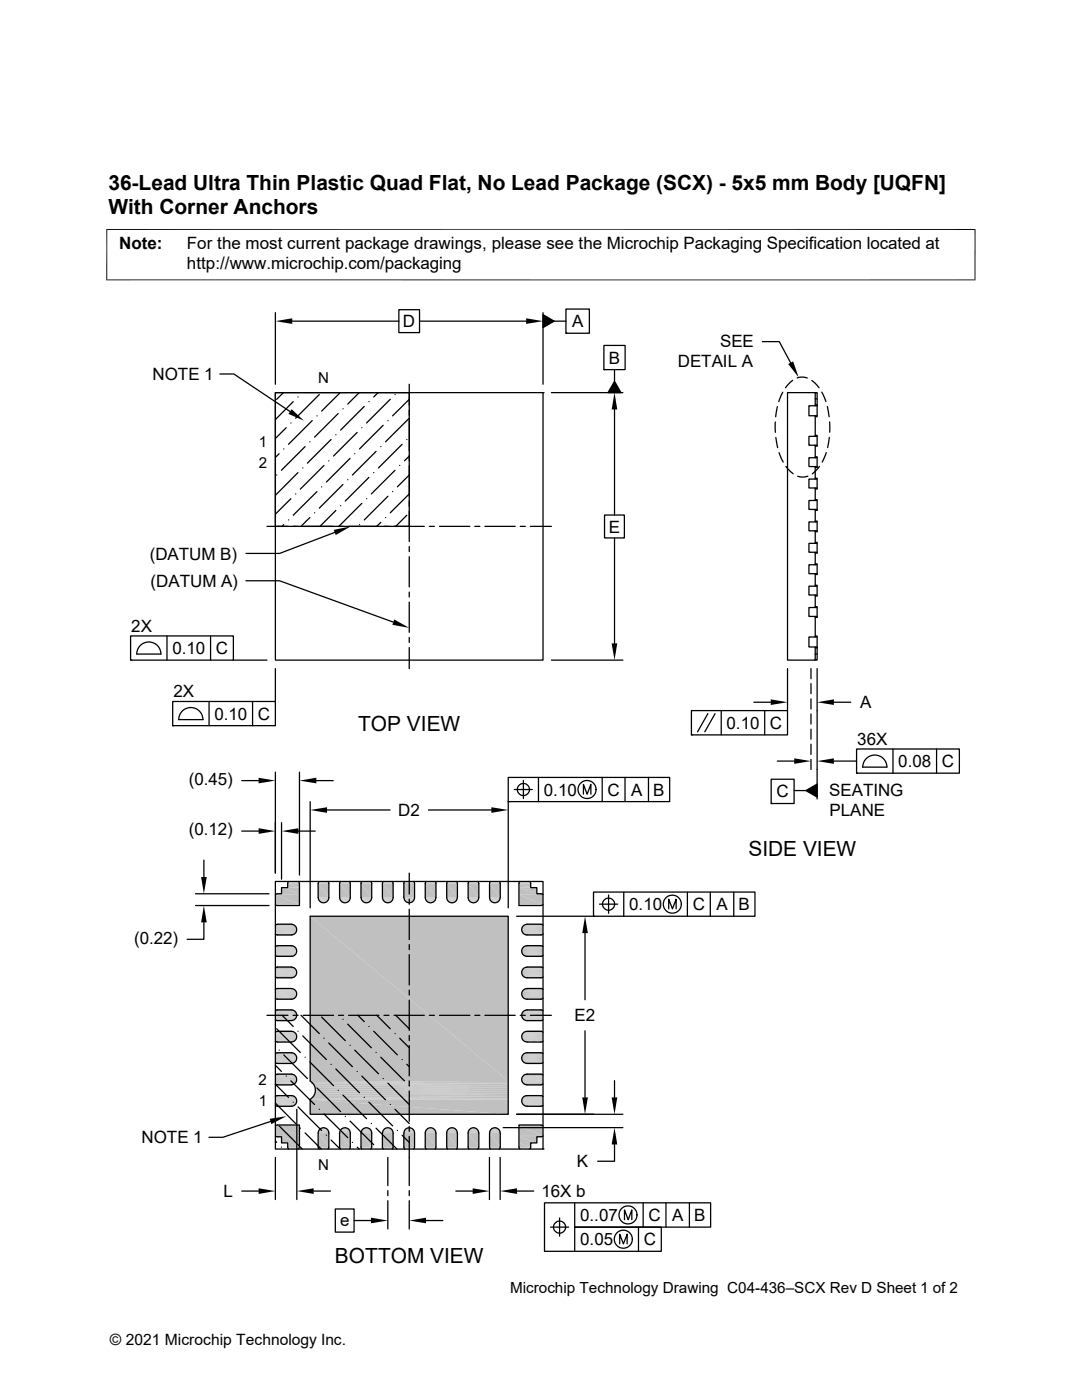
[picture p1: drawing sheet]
<svg xmlns="http://www.w3.org/2000/svg" width="216mm" height="279mm" viewBox="0 0 216 279" stroke-linecap="round" stroke-linejoin="round" font-family="sans-serif">
<g fill="none" stroke="#000" stroke-width=".25">
<path d="M54.9 78.4h53.5v53.3h-53.5zM54.9 78.4h26.8v26.6h-26.8zM56.6 78.4l-1.4 1.3M59.5 79.2h.1M63.7 78.7l-4.7 4.8M67.9 78.4l-3.7 3.6M71.7 78.4l-2.3 2.2M75.4 78.4l-.8 .8M77.9 79.7l-4.7 4.7M78.8 78.7h.1M81.7 79.7l-3.4 3.3M108.4 78.4h.1"/>
<path d="M162.7 78.4h.3v2.4M162.7 79.6h.3M55.2 94.8h.1M55.7 90.6l-.8 .7M56.6 89.6h.1M57.1 85.4l-2.2 2.1M58 99.5l-3.1 3.1M58 84.4h.1M58.5 80.2l-3.6 3.5M59 98.6h.1M59.5 94.3l-4.6 4.5M60.4 93.4h.1"/>
<path d="M60.9 89.1l-4.7 4.8M61.8 88.2h.1M62.3 83.9l-4.7 4.8M63.2 83h.1M63.2 98.1l-4.7 4.7M64.2 97.2h.1M64.6 92.9l-4.7 4.7M65.6 92h.1M66.1 87.7l-4.8 4.7M67 86.8h.1M67.5 82.5l-4.7 4.7M68.4 81.6h.1"/>
<path d="M68.4 96.7l-4.7 4.7M69.4 95.7h.1M69.9 91.5l-4.8 4.7M70.8 90.6h.1M71.3 86.3l-4.8 4.7M72.2 85.4h.1M72.7 81.1l-4.7 4.7M73.2 99.5h.1M73.6 80.2h.1M73.6 95.3l-4.7 4.7M74.6 94.3h.1M75 90.1l-4.7 4.7"/>
<path d="M76 89.1h.1M76.5 84.9l-4.8 4.7M77.4 99l-4.7 4.8M77.4 83.9h.1M78.3 98.1h.1M78.8 93.9l-4.7 4.7M79.8 92.9h.1M80.2 88.7l-4.7 4.7M81.2 87.7h.1M81.7 98.6l-3.8 3.7M81.7 83.5l-4.8 4.7M81.7 94.8l-2.4 2.4"/>
<path d="M81.7 91l-1 1M162.7 80.8h.3M162.7 81v-2.6h-5.6v53.3h5.6v-2.6M162.7 99.7h.3v2.2h-.3M162.7 95.4h.3v2.2h-.3M162.7 91.2h.3v2.1h-.3M162.7 86.9h.3v2.1h-.3M162.7 83v4.1M162.7 88.9v2.5M162.7 93.1v2.5M162.7 97.4v2.5M163 99.9h-1.6v1.8h1.6"/>
<path d="M163 95.6h-1.6v1.8h1.6M163 91.4h-1.6v1.7h1.6M163 87.1h-1.6v1.8h1.6M163 81h-1.6v2h1.6M163 80.8v2.4h-.3M56.6 104.7l-.3 .4M57.6 103.8h.1M61.8 103.3l-1.8 1.8M62.8 102.3h.1M67 101.9l-3.2 3.2M68 100.9h.1M71.7 104.7h.1"/>
<path d="M72.2 100.5l-4.6 4.6M76 104.2l-.8 .8M76.9 103.3h.1M81.2 102.8l-2.2 2.2M162.7 116.8h.3v2.1h-.3M162.7 112.5h.3v2.2h-.3M162.7 108.2h.3v2.2h-.3M162.7 104h.3v2.1h-.3M162.7 101.7v2.5M162.7 105.9v2.5M162.7 110.2v2.5M162.7 114.5v2.5"/>
<path d="M162.7 118.7v2.5M163 117h-1.6v1.7h1.6M163 112.7h-1.6v1.8h1.6M163 108.4h-1.6v1.8h1.6M163 104.2h-1.6v1.7h1.6M162.7 129.3h.3M162.7 130.5h.3M162.7 126.9h.3v2.4M162.7 121.1h.3v2.1h-.3M162.7 123v4.1M163 127.1h-1.6v2h1.6M163 121.2h-1.6v1.8h1.6"/>
<path d="M163 129.3v2.4h-.3"/>
</g>
<path d="M57.4 176.2h2.3M57.4 176.3h2.4M57.4 176.1h2.3M57.5 176h2.2M57.5 175.9h2.1" fill="none" stroke="#c0c0c0" stroke-width=".2"/>
<g fill="#c0c0c0">
<path d="M57.4 176.3l2.4 .8h-2.4z"/>
<path d="M57.4 176.3h2.4v.8z"/>
<path d="M56.2 177.1l3.6 1.3h-3.6z"/>
<path d="M56.2 177.1h3.6v1.3z"/>
</g>
<path d="M54.9 178.5h4.9M55.2 178.4h4.6M59.8 178.4l-4.8 .1" fill="none" stroke="#c0c0c0" stroke-width=".2"/>
<g fill="#c0c0c0">
<path d="M54.9 178.5l4.9 2h-4.9z"/>
<path d="M54.9 178.5h4.9v2z"/>
</g>
<g fill="none" stroke="#c0c0c0" stroke-width=".2">
<path d="M54.9 180.6h4.9M54.9 184.7h4M54.9 184.8h4.1M54.9 185h4.2M54.9 185.1h4.3M54.9 185.3h4.3M54.9 185.7h4.3M54.9 185.9h4.3M54.9 186.1h4.2M54.9 186.2h4.1M54.9 186.4h4M54.9 186.4h3.8"/>
<path d="M54.9 189h4M54.9 189.1h4.1M54.9 189.2h4.2M54.9 189.4h4.3M54.9 189.6h4.3M54.9 189.8h4.3M54.9 190.2h4.3M54.9 190.4h4.2M54.9 190.5h4.1M54.9 190.6h4M54.9 190.7h3.8M54.9 193.2h3.8"/>
<path d="M54.9 193.3h4M54.9 193.4h4.1M54.9 193.6h4.2M54.9 194.4h4.3M54.9 194.6h4.2M54.9 194.7h4.1M54.9 194.9h4M54.9 195h3.8M54.9 197.5h4M54.9 197.6h4.1M54.9 197.8h4.2M54.9 198h4.3"/>
<path d="M54.9 198.2h4.3M54.9 198.3h4.3M54.9 198.5h4.3M54.9 198.7h4.3M54.9 198.9h4.2M54.9 199.1h4.1M54.9 199.2h4M54.9 199.3h3.8M54.9 184.6h3.8M54.9 188.9h3.8M54.9 197.5h3.8M55 184.6h3.7"/>
<path d="M55 188.9h3.7M55 186.5h3.7M55 199.3h3.7M55 188.8h3.6M55 197.4h3.6M55 193.1h3.6M55 180.6h4.8M55 186.5h3.6M55 190.8h3.6M55 195h3.6M55 199.3h3.6M55.1 193.1h3.4"/>
<path d="M55.1 180.7h4.7M55.1 195.1h3.4M55.1 199.4h3.4M55.1 188.8h3.4M55.2 184.5h3.2M55.2 197.3h3.2M55.2 186.6h3.2M55.2 190.8h3.2M55.2 195.1h3.2M55.2 193h3.2M55.2 188.7h3M55.2 180.7h4.6"/>
<path d="M58.5 190.8h-3.4M58.5 184.5h-3.4M58.5 197.3h-3.4M54.9 201.8h4M54.9 201.9h4.1M54.9 202.1h4.2M54.9 202.2h4.3M54.9 202.4h4.3M54.9 202.6h4.3M54.9 202.8h4.3M54.9 203h4.3M54.9 203.2h4.2"/>
<path d="M54.9 203.3h4.1M54.9 203.5h4M54.9 203.5h3.8M54.9 206h4M54.9 206.2h4.1M54.9 206.3h4.2M54.9 206.5h4.3M54.9 206.7h4.3M54.9 206.9h4.3M54.9 207.1h4.3M54.9 207.3h4.3M54.9 207.5h4.2"/>
<path d="M54.9 207.6h4.1M54.9 207.7h4M54.9 207.8h3.8M54.9 210.3h4M54.9 210.4h4.1M54.9 210.6h4.2M54.9 210.8h4.3M54.9 211.2h4.3M54.9 211.4h4.3M54.9 211.6h4.3M54.9 211.7h4.2M54.9 211.9h4.1"/>
<path d="M54.9 212h4M54.9 212.1h3.8M54.9 214.6h4M54.9 214.7h4.1M54.9 214.9h4.2M54.9 215.1h4.3M54.9 215.4h4.3M54.9 215.6h4.3M54.9 215.8h4.3M54.9 216h4.2M54.9 216.2h4.1M54.9 216.3h4"/>
<path d="M54.9 216.3h3.8M54.9 218.9h4M54.9 219h4.1M54.9 219.2h4.2M54.9 219.3h4.3M54.9 219.5h4.3M54.9 219.9h4.3M54.9 201.7h3.8M54.9 206h3.8M54.9 210.3h3.8M54.9 214.5h3.8M54.9 218.8h3.8"/>
<path d="M55 201.7h3.7M55 210.2h3.7M55 214.5h3.7M55 207.8h3.7M55 212.1h3.7M55 201.6h3.6M55 205.9h3.6M55 210.2h3.6M55 214.5h3.6M55 218.7h3.6M55 203.6h3.6M55 207.9h3.6"/>
<path d="M55 216.4h3.6M55.1 207.9h3.4M55.1 212.2h3.4M55.1 201.6h3.4M55.1 214.4h3.4M55.2 205.8h3.2M55.2 210.1h3.2M55.2 203.7h3.2M55.2 216.5h3.2M55.2 208h3.1M55.2 218.7h3.1M55.2 201.5h3"/>
<path d="M55.2 214.4h3M58.5 203.6h-3.4M58.5 216.4l-3.4 .1M58.5 205.9h-3.4M58.5 218.7h-3.4M54.9 220.1h4.3M54.9 220.3h4.2M54.9 220.4h4.1M54.9 220.5h4M54.9 220.6h3.8M54.9 224.7h4.9M55 220.6h3.7"/>
<path d="M55 224.6h4.8M55 220.7h3.6M55.1 220.7h3.4M55.1 224.6h4.7M55.2 224.5h4.6M55.2 220.8h3.1"/>
</g>
<path d="M54.9 185.5h4.3M54.9 190h4.3M54.9 193.8h4.3M54.9 194h4.3M54.9 194.2h4.3M54.9 211h4.3M54.9 215.2h4.3M54.9 219.7h4.3" fill="none" stroke="#c0c0c0" stroke-width=".21"/>
<g fill="#c0c0c0">
<path d="M98.5 225.1h.5z"/>
<path d="M98.7 225.1h.3z"/>
<path d="M94.3 225.1h.4z"/>
<path d="M94.4 225.1h.3z"/>
<path d="M68.6 225.1h.4z"/>
<path d="M68.8 225.1h.2z"/>
<path d="M64.3 225.1h.5z"/>
<path d="M64.5 225.1h.3z"/>
<path d="M89.9 225.1h.6z"/>
<path d="M90.1 225.1h.4z"/>
<path d="M85.6 225.1h.6z"/>
<path d="M85.8 225.1h.4z"/>
<path d="M81.4 225.1h.5z"/>
<path d="M81.6 225.1h.3z"/>
<path d="M77.1 225.1h.6z"/>
<path d="M77.3 225.1h.4z"/>
<path d="M72.8 225.1h.6z"/>
<path d="M73 225.1h.4z"/>
<path d="M98.3 225.1h.8z"/>
<path d="M98.5 225.1h.6z"/>
<path d="M94.1 225.1h.8z"/>
<path d="M94.3 225.1h.6z"/>
<path d="M68.4 225.1h.8z"/>
<path d="M68.6 225.1h.6z"/>
<path d="M64.2 225.1h.8z"/>
<path d="M64.3 225.1h.7z"/>
<path d="M89.7 225.2h1z"/>
<path d="M89.9 225.1l.8 .1z"/>
<path d="M85.4 225.2h1z"/>
<path d="M85.6 225.1l.8 .1z"/>
<path d="M81.2 225.2h.9z"/>
<path d="M81.4 225.1l.7 .1z"/>
<path d="M76.9 225.2h1z"/>
<path d="M77.1 225.1l.8 .1z"/>
<path d="M72.6 225.2h1z"/>
<path d="M72.8 225.1l.8 .1z"/>
<path d="M98.1 225.2l.2-.1 1 .1z"/>
<path d="M98.3 225.1l1 .1z"/>
<path d="M93.9 225.2l.2-.1 1 .1z"/>
<path d="M94.1 225.1l1 .1z"/>
<path d="M68.2 225.2l.2-.1 1 .1z"/>
<path d="M68.4 225.1l1 .1z"/>
<path d="M64 225.2l.2-.1 1 .1z"/>
<path d="M64.2 225.1l1 .1z"/>
<path d="M89.6 225.3l.1-.1 1.1 .1z"/>
<path d="M89.7 225.2l1.1 .1z"/>
<path d="M85.3 225.3l.1-.1 1.2 .1z"/>
<path d="M85.4 225.2l1.2 .1z"/>
<path d="M81 225.3l.2-.1 1.1 .1z"/>
<path d="M81.2 225.2l1.1 .1z"/>
<path d="M76.7 225.3l.2-.1 1.1 .1z"/>
<path d="M76.9 225.2l1.1 .1z"/>
<path d="M72.5 225.3l.1-.1 1.1 .1z"/>
<path d="M72.6 225.2l1.1 .1z"/>
<path d="M98 225.4l.1-.2 1.4 .2z"/>
<path d="M98.1 225.2h1.2l.2 .2z"/>
<path d="M93.7 225.4l.2-.2 1.3 .2z"/>
<path d="M93.9 225.2h1.2l.1 .2z"/>
<path d="M68.1 225.4l.1-.2 1.4 .2z"/>
<path d="M68.2 225.2h1.2l.2 .2z"/>
<path d="M63.8 225.4l.2-.2 1.3 .2z"/>
<path d="M64 225.2h1.2l.1 .2z"/>
<path d="M89.4 225.4l.2-.1 1.4 .1z"/>
<path d="M89.6 225.3h1.2l.2 .1z"/>
<path d="M85.1 225.4l.2-.1 1.4 .1z"/>
<path d="M85.3 225.3h1.3l.1 .1z"/>
<path d="M80.9 225.4l.1-.1 1.4 .1z"/>
<path d="M81 225.3h1.3l.1 .1z"/>
<path d="M76.6 225.4l.1-.1 1.5 .1z"/>
<path d="M76.7 225.3h1.3l.2 .1z"/>
<path d="M72.3 225.4l.2-.1 1.4 .1z"/>
<path d="M72.5 225.3h1.2l.2 .1z"/>
<path d="M98 225.4l1.6 .1h-1.7z"/>
<path d="M98 225.4h1.5l.1 .1z"/>
<path d="M93.7 225.4l1.7 .1h-1.8z"/>
<path d="M93.7 225.4h1.5l.2 .1z"/>
<path d="M68.1 225.4l1.6 .1h-1.8z"/>
<path d="M68.1 225.4h1.5l.1 .1z"/>
<path d="M63.8 225.4l1.6 .1h-1.7z"/>
<path d="M63.8 225.4h1.5l.1 .1z"/>
<path d="M89.4 225.4l1.7 .2h-1.8z"/>
<path d="M89.4 225.4h1.6l.1 .2z"/>
<path d="M85.1 225.4l1.7 .2h-1.8z"/>
<path d="M85.1 225.4h1.6l.1 .2z"/>
<path d="M80.9 225.4l1.6 .2h-1.7z"/>
<path d="M80.9 225.4h1.5l.1 .2z"/>
<path d="M76.6 225.4l1.7 .2h-1.8z"/>
<path d="M76.6 225.4h1.6l.1 .2z"/>
<path d="M72.3 225.4l1.7 .2h-1.8z"/>
<path d="M72.3 225.4h1.6l.1 .2z"/>
<path d="M97.9 225.5l1.8 .2h-2z"/>
<path d="M97.9 225.5h1.7l.1 .2z"/>
<path d="M93.6 225.5l1.9 .2h-2z"/>
<path d="M93.6 225.5h1.8l.1 .2z"/>
<path d="M67.9 225.5l1.9 .2h-2z"/>
<path d="M67.9 225.5h1.8l.1 .2z"/>
<path d="M63.7 225.5l1.9 .2h-2z"/>
<path d="M63.7 225.5h1.7l.2 .2z"/>
<path d="M89.3 225.6l1.9 .1h-2z"/>
<path d="M89.3 225.6h1.8l.1 .1z"/>
<path d="M85 225.6l1.9 .1h-2z"/>
<path d="M85 225.6h1.8l.1 .1z"/>
</g>
<path d="M80.6 225.6h2.1" fill="none" stroke="#c0c0c0" stroke-width=".2"/>
<g fill="#c0c0c0">
<path d="M80.8 225.6h1.7l.2 .1z"/>
<path d="M76.5 225.6l1.9 .1h-2z"/>
<path d="M76.5 225.6h1.8l.1 .1z"/>
<path d="M72.2 225.6l1.9 .1h-2z"/>
<path d="M72.2 225.6h1.8l.1 .1z"/>
</g>
<g fill="none" stroke="#c0c0c0" stroke-width=".2">
<path d="M63.5 225.8h2.1M67.8 225.8h2.1M72 226h2.2M72.1 225.8h2M76.3 226h2.1M76.3 225.8h2.1M80.6 226h2.1M80.6 225.8h2.1M84.9 226h2.1M84.9 225.8h2.1M89.1 226h2.2M89.2 225.8h2"/>
<path d="M93.4 225.8h2.1M97.7 225.8h2.1"/>
</g>
<path d="M63.5 226h2.1M67.8 226h2.1M93.4 226h2.1M97.7 226h2.1" fill="none" stroke="#c0c0c0" stroke-width=".21"/>
<g fill="#c0c0c0">
<path d="M54.9 224.7l4.9 2h-4.9z"/>
<path d="M54.9 224.7h4.9v2z"/>
</g>
<path d="M54.9 226.7h4.9M55 226.8h4.8M55.1 226.8h4.7M55.2 226.9h4.6" fill="none" stroke="#c0c0c0" stroke-width=".2"/>
<g fill="#c0c0c0">
<path d="M56.2 226.9l3.6 1.2h-3.6z"/>
<path d="M56.2 226.9h3.6v1.2z"/>
<path d="M97.7 226.1l2.1 2.8h-2.1z"/>
<path d="M97.7 226.1h2.1v2.8z"/>
<path d="M93.4 226.1l2.1 2.8h-2.1z"/>
<path d="M93.4 226.1h2.1v2.8z"/>
<path d="M89.1 226.1l2.2 2.8h-2.2z"/>
<path d="M89.1 226.1h2.2v2.8z"/>
<path d="M84.9 226.1l2.1 2.8h-2.1z"/>
<path d="M84.9 226.1h2.1v2.8z"/>
<path d="M80.6 226.1l2.1 2.8h-2.1z"/>
<path d="M80.6 226.1h2.1v2.8z"/>
<path d="M76.3 226.1l2.1 2.8h-2.1z"/>
<path d="M76.3 226.1h2.1v2.8z"/>
<path d="M72 226.1l2.2 2.8h-2.2z"/>
<path d="M72 226.1h2.2v2.8z"/>
<path d="M67.8 226.1l2.1 2.8h-2.1z"/>
<path d="M67.8 226.1h2.1v2.8z"/>
<path d="M63.5 226.1l2.1 2.8h-2.1z"/>
<path d="M63.5 226.1h2.1v2.8z"/>
<path d="M57.4 228.1l2.4 .8h-2.4z"/>
<path d="M57.4 228.1h2.4v.8z"/>
</g>
<g fill="none" stroke="#c0c0c0" stroke-width=".2">
<path d="M57.4 229h2.4M57.4 229.1h2.3M57.4 229.2h2.3M63.5 229h2.1M63.5 229.1h2.1M63.5 229.2h2.1M67.8 229h2.1M67.8 229.1h2.1M67.8 229.2h2.1M72 229h2.2M72.1 229.1h2.1M72.1 229.2h2"/>
<path d="M76.3 229h2.1M76.3 229.1h2.1M76.3 229.2h2.1M80.6 229h2.1M80.6 229.1h2.1M80.6 229.2h2.1M84.9 229h2.1M84.9 229.1h2.1M84.9 229.2h2.1M89.1 229h2.2M89.1 229.1h2.1M89.2 229.2h2"/>
<path d="M93.4 229h2.1M93.4 229.1h2.1M93.4 229.2h2.1M97.7 229h2.1M97.7 229.1h2.1M97.7 229.2h2.1"/>
</g>
<g fill="#c0c0c0">
<path d="M97.7 229.2l2 .1z"/>
<path d="M97.7 229.2h2z"/>
<path d="M93.5 229.2l1.9 .1z"/>
<path d="M93.5 229.2h2z"/>
<path d="M89.2 229.2l1.9 .1z"/>
</g>
<path d="M89.2 229.2h2" fill="none" stroke="#c0c0c0" stroke-width=".2"/>
<path d="M84.9 229.2l2 .1z" fill="#c0c0c0"/>
<path d="M84.9 229.2h2" fill="none" stroke="#c0c0c0" stroke-width=".2"/>
<path d="M80.6 229.2l2 .1z" fill="#c0c0c0"/>
<path d="M80.6 229.2h2.1" fill="none" stroke="#c0c0c0" stroke-width=".2"/>
<path d="M76.4 229.2l1.9 .1z" fill="#c0c0c0"/>
<path d="M76.4 229.2h2" fill="none" stroke="#c0c0c0" stroke-width=".2"/>
<path d="M72.1 229.2l2 .1z" fill="#c0c0c0"/>
<path d="M72.1 229.2h2" fill="none" stroke="#c0c0c0" stroke-width=".2"/>
<g fill="#c0c0c0">
<path d="M67.8 229.2l2 .1z"/>
<path d="M67.8 229.2h2z"/>
<path d="M63.6 229.2l1.9 .1z"/>
<path d="M63.6 229.2h2z"/>
</g>
<path d="M57.5 229.2h2.2" fill="none" stroke="#c0c0c0" stroke-width=".2"/>
<g fill="#c0c0c0">
<path d="M97.8 229.3h1.8z"/>
<path d="M97.8 229.3h1.9z"/>
<path d="M93.5 229.3h1.9z"/>
<path d="M89.2 229.3h1.9z"/>
<path d="M85 229.3h1.8z"/>
<path d="M85 229.3h1.9z"/>
<path d="M80.7 229.3h1.8z"/>
<path d="M80.7 229.3h1.9z"/>
<path d="M76.4 229.3h1.9z"/>
<path d="M72.2 229.3h1.8z"/>
<path d="M72.2 229.3h1.9z"/>
<path d="M67.9 229.3h1.8z"/>
<path d="M67.9 229.3h1.9z"/>
<path d="M63.6 229.3h1.8z"/>
<path d="M63.6 229.3h1.9z"/>
</g>
<g fill="none" stroke="#c0c0c0" stroke-width=".2">
<path d="M104.1 198.4h4.3M104.1 185.7h4.3M104.1 190.1h4.3M104.1 194.1h4.3M104.1 185.3h4.3M104.1 193.9h4.3M104.1 185.1h4.3M104.1 193.7h4.3M104.1 185.9h4.3M104.1 194.5h4.3M104.2 189.3h4.2M104.2 197.8h4.2"/>
<path d="M104.2 190.3h4.2M104.2 198.9h4.2M104.2 185h4.2M104.2 193.5h4.2M104.2 186.1h4.2M104.2 194.6h4.2M104.3 190.5h4.1M104.3 199h4.1M104.3 189.1h4.1M104.3 197.7h4.1M104.3 186.2h4.1M104.3 194.8h4.1"/>
<path d="M104.3 184.8h4.1M104.3 193.3h4.1M104.4 189h4M104.4 197.5h4M104.4 190.6h4M104.4 199.2h4M104.4 184.7h4M104.4 193.2h4M104.4 186.4h4M104.4 194.9h4M104.6 184.6h3.8M104.6 193.2h3.8"/>
<path d="M104.6 186.4h3.8M104.6 188.9h3.8M104.6 195h3.8M104.6 186.5h3.7M104.6 184.6h3.7M104.7 193.1h3.6M104.7 188.8h3.6M104.7 197.4h3.6M104.7 186.5h3.6M104.7 190.8h3.6M104.7 195.1h3.6M104.7 199.3h3.6"/>
<path d="M104.8 197.3h3.4M104.8 190.8h3.4M104.8 199.3h3.4M104.8 195.1h3.4M104.8 199.4h3.4M104.8 188.8h3.4M104.9 184.5h3.2M104.9 197.3h3.2M104.9 186.6h3.2M104.9 190.8h3.2M105 193h3.1M105 195.1h3.1"/>
<path d="M105.1 188.7h3M108.2 184.5h-3.4M108.2 193.1h-3.4M108.4 190.7h-3.8M108.4 199.2l-3.8 .1M108.4 197.4l-3.8 .1M104.1 202.6h4.3M104.1 202.8h4.3M104.1 206.9h4.3M104.1 207.1h4.3M104.1 219.9h4.3M104.1 210.9h4.3"/>
<path d="M104.1 215.1h4.3M104.1 202.4h4.3M104.1 206.7h4.3M104.1 219.5h4.3M104.1 202.2h4.3M104.1 206.5h4.3M104.1 219.3h4.3M104.1 203h4.3M104.1 207.3h4.3M104.2 210.7h4.2M104.2 214.9h4.2M104.2 211.7h4.2"/>
<path d="M104.2 215.9h4.2M104.2 202.1h4.2M104.2 206.3h4.2M104.2 219.2h4.2M104.2 203.2h4.2M104.2 207.5h4.2M104.3 211.8h4.1M104.3 216.1h4.1M104.3 210.5h4.1M104.3 214.8h4.1M104.3 203.3h4.1M104.3 207.6h4.1"/>
<path d="M104.3 201.9h4.1M104.3 206.2h4.1M104.3 219h4.1M104.4 210.3h4M104.4 214.6h4M104.4 212h4M104.4 216.3h4M104.4 201.8h4M104.4 206h4M104.4 218.9h4M104.4 203.5h4M104.4 207.7h4"/>
<path d="M104.6 201.7h3.8M104.6 206h3.8M104.6 218.8h3.8M104.6 203.5h3.8M104.6 207.8h3.8M104.6 210.3h3.8M104.6 214.5h3.8M104.6 216.3h3.8M104.6 216.4h3.8M104.6 210.2h3.8M104.6 207.8h3.7M104.6 201.7h3.7"/>
<path d="M104.7 201.6h3.6M104.7 205.9h3.6M104.7 218.7h3.6M104.7 214.5h3.6M104.7 203.6h3.6M104.7 207.9h3.6M104.7 212.1h3.6M104.7 216.4h3.6M104.8 210.2h3.4M104.8 212.2h3.4M104.8 216.4h3.4M104.8 207.9h3.4"/>
<path d="M104.8 201.6h3.4M104.8 214.4h3.4M104.9 205.8h3.2M104.9 210.1h3.2M104.9 203.7h3.2M104.9 216.5h3.2M105 218.7h3.1M105 208h3.1M105.1 201.5h3M105.1 214.4h3M108.2 203.6h-3.4M108.2 205.9h-3.4"/>
<path d="M108.2 218.7h-3.4M108.4 212l-3.8 .1M57.5 229.3h2.1M103.5 224.5h4.6M103.5 224.6h4.7M103.5 224.6h4.8M103.5 224.7h4.9M104.1 220.1h4.3M104.2 220.3h4.2M104.3 220.4h4.1M104.4 220.5h4M104.6 220.6h3.8"/>
<path d="M104.6 220.6h3.7M104.7 220.7h3.6M104.8 220.7h3.4M105 220.8h3.1"/>
</g>
<g fill="none" stroke="#c0c0c0" stroke-width=".21">
<path d="M104.1 189.7h4.3M104.1 198.2h4.3M104.1 189.9h4.3M104.1 185.5h4.3M104.1 194.3h4.3M104.1 198.6h4.3M104.1 189.5h4.3M104.1 198h4.3M104.1 211.1h4.3M104.1 215.3h4.3M104.1 211.3h4.3M104.1 215.5h4.3"/>
<path d="M104.1 211.5h4.3M104.1 215.8h4.3M104.1 219.7h4.3"/>
</g>
<g fill="#c0c0c0">
<path d="M103.5 224.7l4.9 2h-4.9z"/>
<path d="M103.5 224.7h4.9v2z"/>
</g>
<path d="M103.5 226.7h4.9M103.5 226.8h4.8M103.5 226.8h4.7M108.1 226.9h-4.6" fill="none" stroke="#c0c0c0" stroke-width=".2"/>
<g fill="#c0c0c0">
<path d="M103.5 226.9l3.6 1.2h-3.6z"/>
<path d="M103.5 226.9h3.6v1.2z"/>
<path d="M103.5 228.1l2.4 .8h-2.4z"/>
<path d="M103.5 228.1h2.4v.8z"/>
</g>
<path d="M103.7 175.9h2.1M103.5 229h2.4M103.6 229.1h2.3M103.6 229.2h2.3M103.6 229.2h2.2M103.7 229.3h2.1" fill="none" stroke="#c0c0c0" stroke-width=".2"/>
<g fill="#c0c0c0">
<path d="M97.8 176h1.9z"/>
<path d="M97.9 175.9l1.8 .1z"/>
<path d="M93.6 175.9l1.8 .1z"/>
<path d="M89.3 175.9l1.8 .1z"/>
<path d="M85 175.9l1.9 .1z"/>
<path d="M80.8 175.9l1.8 .1z"/>
<path d="M76.5 175.9l1.8 .1z"/>
<path d="M72.2 176h1.9z"/>
<path d="M72.2 175.9l1.9 .1z"/>
<path d="M67.9 175.9l1.9 .1z"/>
<path d="M63.7 175.9l1.8 .1z"/>
</g>
<path d="M103.6 176h2.2" fill="none" stroke="#c0c0c0" stroke-width=".2"/>
<g fill="#c0c0c0">
<path d="M97.8 176h1.9z"/>
<path d="M93.5 176h2z"/>
</g>
<path d="M89.2 176h2" fill="none" stroke="#c0c0c0" stroke-width=".2"/>
<path d="M89.2 176h2z" fill="#c0c0c0"/>
<path d="M84.9 176h2" fill="none" stroke="#c0c0c0" stroke-width=".2"/>
<path d="M85 176h1.9z" fill="#c0c0c0"/>
<path d="M80.6 176h2.1" fill="none" stroke="#c0c0c0" stroke-width=".2"/>
<path d="M80.7 176h2z" fill="#c0c0c0"/>
<path d="M76.4 176h2" fill="none" stroke="#c0c0c0" stroke-width=".2"/>
<path d="M76.4 176h2z" fill="#c0c0c0"/>
<path d="M72.1 176h2" fill="none" stroke="#c0c0c0" stroke-width=".2"/>
<g fill="#c0c0c0">
<path d="M72.2 176h1.9z"/>
<path d="M67.9 176h1.9z"/>
<path d="M63.6 176h2z"/>
</g>
<g fill="none" stroke="#c0c0c0" stroke-width=".2">
<path d="M63.5 176.3h2.1M63.5 176.2h2.1M63.5 176.1h2.1M67.8 176.3h2.1M67.8 176.2h2.1M67.8 176.1h2.1M72 176.3h2.2M72.1 176.2h2.1M72.1 176.1h2M76.3 176.2h2.1M76.3 176.3h2.1M76.3 176.1h2.1"/>
<path d="M80.6 176.2h2.1M80.6 176.3h2.1M80.6 176.1h2.1M84.9 176.3h2.1M84.9 176.2h2.1M84.9 176.1h2.1M89.1 176.2h2.1M89.1 176.3h2.2M89.2 176.1h2M93.4 176.2h2.1M93.4 176.3h2.1M93.4 176.1h2.1"/>
<path d="M97.7 176.2h2.1M97.7 176.3h2.1M97.7 176.1h2.1M103.5 176.3h2.4M103.6 176.2h2.3M103.6 176.1h2.3"/>
</g>
<g fill="#c0c0c0">
<path d="M103.5 176.3l2.4 .8h-2.4z"/>
<path d="M103.5 176.3h2.4v.8z"/>
<path d="M103.5 177.1l3.6 1.3h-3.6z"/>
<path d="M103.5 177.1h3.6v1.3z"/>
</g>
<path d="M103.5 178.4h4.6M103.5 178.4l4.8 .1M103.5 178.5h4.9" fill="none" stroke="#c0c0c0" stroke-width=".2"/>
<g fill="#c0c0c0">
<path d="M97.7 176.3l2.1 2.8h-2.1z"/>
<path d="M97.7 176.3h2.1v2.8z"/>
<path d="M93.4 176.3l2.1 2.8h-2.1z"/>
<path d="M93.4 176.3h2.1v2.8z"/>
<path d="M89.1 176.3l2.2 2.8h-2.2z"/>
<path d="M89.1 176.3h2.2v2.8z"/>
<path d="M84.9 176.3l2.1 2.8h-2.1z"/>
<path d="M84.9 176.3h2.1v2.8z"/>
<path d="M80.6 176.3l2.1 2.8h-2.1z"/>
<path d="M80.6 176.3h2.1v2.8z"/>
<path d="M76.3 176.3l2.1 2.8h-2.1z"/>
<path d="M76.3 176.3h2.1v2.8z"/>
<path d="M72 176.3l2.2 2.8h-2.2z"/>
<path d="M72 176.3h2.2v2.8z"/>
<path d="M67.8 176.3l2.1 2.8h-2.1z"/>
<path d="M67.8 176.3h2.1v2.8z"/>
<path d="M63.5 176.3l2.1 2.8h-2.1z"/>
<path d="M63.5 176.3h2.1v2.8z"/>
</g>
<g fill="none" stroke="#c0c0c0" stroke-width=".2">
<path d="M63.5 179.2h2.1M63.5 179.4h2.1M67.8 179.2h2.1M67.8 179.4h2.1M72 179.2h2.2M72.1 179.4h2M76.3 179.2h2.1M76.3 179.4h2.1M80.6 179.2h2.1M80.6 179.4h2.1M84.9 179.2h2.1M84.9 179.4h2.1"/>
<path d="M89.1 179.2h2.2M89.2 179.4h2M93.4 179.2h2.1M93.4 179.4h2.1M97.7 179.2h2.1M97.7 179.4h2.1"/>
</g>
<g fill="#c0c0c0">
<path d="M97.7 179.5l2 .2h-1.9z"/>
<path d="M97.7 179.5h2v.2z"/>
<path d="M93.5 179.5l1.9 .2h-1.8z"/>
<path d="M93.5 179.5h2l-.1 .2z"/>
<path d="M89.2 179.5l1.9 .2h-1.8z"/>
<path d="M89.2 179.5h2l-.1 .2z"/>
<path d="M84.9 179.5l1.9 .2h-1.8z"/>
<path d="M84.9 179.5h2l-.1 .2z"/>
<path d="M80.6 179.5l2 .2h-1.8z"/>
</g>
<path d="M80.6 179.6h2.1" fill="none" stroke="#c0c0c0" stroke-width=".2"/>
<g fill="#c0c0c0">
<path d="M76.4 179.5l1.9 .2h-1.8z"/>
<path d="M76.4 179.5h2l-.1 .2z"/>
<path d="M72.1 179.5l1.9 .2h-1.8z"/>
<path d="M72.1 179.5h2l-.1 .2z"/>
<path d="M67.8 179.5l1.9 .2h-1.8z"/>
<path d="M67.8 179.5h2l-.1 .2z"/>
<path d="M63.6 179.5l1.9 .2h-1.9z"/>
<path d="M63.6 179.5h2l-.1 .2z"/>
<path d="M97.8 179.7l1.7 .1h-1.5z"/>
<path d="M97.8 179.7h1.9l-.2 .1z"/>
<path d="M93.6 179.7l1.7 .1h-1.6z"/>
<path d="M93.6 179.7h1.8l-.1 .1z"/>
<path d="M89.3 179.7l1.7 .1h-1.6z"/>
<path d="M89.3 179.7h1.8l-.1 .1z"/>
<path d="M85 179.7l1.7 .1h-1.6z"/>
<path d="M85 179.7h1.8l-.1 .1z"/>
<path d="M80.8 179.7l1.6 .1h-1.5z"/>
<path d="M80.8 179.7h1.7l-.1 .1z"/>
<path d="M76.5 179.7l1.7 .1h-1.6z"/>
<path d="M76.5 179.7h1.8l-.1 .1z"/>
<path d="M72.2 179.7l1.7 .1h-1.6z"/>
<path d="M72.2 179.7h1.8l-.1 .1z"/>
<path d="M67.9 179.7l1.7 .1h-1.6z"/>
<path d="M67.9 179.7h1.8l-.1 .1z"/>
<path d="M63.6 179.7l1.7 .1h-1.5z"/>
<path d="M63.6 179.7h1.9l-.2 .1z"/>
<path d="M98 179.8l1.4 .2h-1.3z"/>
<path d="M98 179.8h1.5l-.1 .2z"/>
<path d="M93.7 179.8l1.4 .2h-1.3z"/>
<path d="M93.7 179.8h1.6l-.2 .2z"/>
<path d="M89.4 179.8l1.4 .2h-1.2z"/>
<path d="M89.4 179.8h1.6l-.2 .2z"/>
<path d="M85.1 179.8l1.5 .2h-1.3z"/>
<path d="M85.1 179.8h1.6l-.1 .2z"/>
<path d="M80.9 179.8l1.4 .2h-1.3z"/>
<path d="M80.9 179.8h1.5l-.1 .2z"/>
<path d="M76.6 179.8l1.4 .2h-1.3z"/>
<path d="M76.6 179.8h1.6l-.2 .2z"/>
<path d="M72.3 179.8l1.4 .2h-1.2z"/>
<path d="M72.3 179.8h1.6l-.2 .2z"/>
<path d="M68 179.8l1.5 .2h-1.3z"/>
<path d="M68 179.8h1.6l-.1 .2z"/>
<path d="M63.8 179.8l1.4 .2h-1.3z"/>
<path d="M63.8 179.8h1.5l-.1 .2z"/>
<path d="M98.1 180l1.1 .1z"/>
<path d="M98.1 180h1.3l-.2 .1z"/>
<path d="M93.8 180l1.2 .1z"/>
<path d="M93.8 180h1.3l-.1 .1z"/>
<path d="M89.6 180l1.1 .1z"/>
<path d="M89.6 180h1.2l-.1 .1z"/>
<path d="M85.3 180l1.1 .1z"/>
<path d="M85.3 180h1.3l-.2 .1z"/>
<path d="M81 180l1.1 .1z"/>
<path d="M81 180h1.3l-.2 .1z"/>
<path d="M76.7 180l1.2 .1z"/>
<path d="M76.7 180h1.3l-.1 .1z"/>
<path d="M72.5 180l1.1 .1z"/>
<path d="M72.5 180h1.2l-.1 .1z"/>
<path d="M68.2 180l1.1 .1z"/>
<path d="M68.2 180h1.3l-.2 .1z"/>
<path d="M63.9 180l1.1 .1z"/>
<path d="M63.9 180h1.3l-.2 .1z"/>
<path d="M98.3 180.1h.7z"/>
<path d="M98.3 180.1h.9z"/>
<path d="M94 180.1h.8z"/>
<path d="M94 180.1h1z"/>
<path d="M89.7 180.1h.8z"/>
<path d="M89.7 180.1h1z"/>
<path d="M85.4 180.1h.8z"/>
<path d="M85.4 180.1h1z"/>
<path d="M81.2 180.1h.7z"/>
<path d="M81.2 180.1h.9z"/>
<path d="M76.9 180.1h.8z"/>
<path d="M76.9 180.1h1z"/>
<path d="M72.6 180.1h.8z"/>
<path d="M72.6 180.1h1z"/>
<path d="M68.3 180.1h.8z"/>
<path d="M68.3 180.1h1z"/>
<path d="M64.1 180.1h.8z"/>
<path d="M64.1 180.1h.9z"/>
<path d="M98.4 180.1l.4 .1z"/>
<path d="M98.4 180.1h.6z"/>
<path d="M94.2 180.1l.4 .1z"/>
<path d="M94.2 180.1h.6z"/>
<path d="M89.9 180.1l.4 .1z"/>
<path d="M89.9 180.1h.6z"/>
<path d="M85.6 180.1l.4 .1z"/>
<path d="M85.6 180.1h.6z"/>
<path d="M81.4 180.1l.3 .1z"/>
<path d="M81.4 180.1h.5z"/>
<path d="M77.1 180.1l.4 .1z"/>
<path d="M77.1 180.1h.6z"/>
<path d="M72.8 180.1l.4 .1z"/>
<path d="M72.8 180.1h.6z"/>
<path d="M68.5 180.1l.4 .1z"/>
<path d="M68.5 180.1h.6z"/>
<path d="M64.3 180.1l.4 .1z"/>
<path d="M64.3 180.1h.6z"/>
<path d="M103.5 178.5l4.9 2h-4.9z"/>
<path d="M103.5 178.5h4.9v2z"/>
</g>
<path d="M103.5 180.6h4.9M103.5 180.6h4.8M103.5 180.7h4.6M108.2 180.7h-4.7" fill="none" stroke="#c0c0c0" stroke-width=".2"/>
<path d="M54.9 175.9h53.5v53.4h-53.5zM108.4 229.3h.1" fill="none" stroke="#000" stroke-width=".25"/>
<g fill="#c0c0c0">
<path d="M61.9 182.9l39.5 32.8h-39.5z"/>
<path d="M61.9 182.9h39.5v32.8z"/>
</g>
<path d="M61.9 215.8h39.5" fill="none" stroke="#c0c0c0" stroke-width=".23"/>
<path d="M62.2 216.1h39.2" fill="none" stroke="#c0c0c0" stroke-width=".3"/>
<path d="M62.5 216.4h38.9" fill="none" stroke="#c0c0c0" stroke-width=".34"/>
<path d="M62.7 216.8h38.7" fill="none" stroke="#c0c0c0" stroke-width=".38"/>
<path d="M62.9 217.2h38.5M62.9 218h38.5M62.9 217.6h38.5" fill="none" stroke="#c0c0c0" stroke-width=".4"/>
<path d="M62.5 218.7h38.9M62.7 218.4h38.7" fill="none" stroke="#c0c0c0" stroke-width=".36"/>
<path d="M62.2 219h39.2" fill="none" stroke="#c0c0c0" stroke-width=".28"/>
<path d="M61.9 219.3h39.5" fill="none" stroke="#c0c0c0" stroke-width=".25"/>
<g fill="#c0c0c0">
<path d="M61.9 219.4l39.5 3h-39.5z"/>
<path d="M61.9 219.4h39.5v3z"/>
</g>
<g fill="none" stroke="#000" stroke-width=".25">
<path d="M43.9 74.6h2.8l11.2 7.5M54.9 62.4v14.3M58.3 64.1h21.3M79.6 61.8h4.1v4.6h-4.1zM81.7 76.7v4.2M83.7 64.1h21.3M108.4 62.8l2.2 1.3-2.2 1.3zM108.4 62.4v14.3M110 78.4h14.3M110.6 64.1h2.3M112.9 61.7h4.7v4.8h-4.7zM112.9 66.5h.1"/>
<path d="M120.5 68.9h4.2v4.9h-4.2zM120.5 73.8h.1M122.6 76.1l1.3 2.3h-2.6zM122.6 73.8v2.3M152.1 68.2h3.4l2.3 4.2M156.2 78.3l-.8 1.9M158.2 75.9l-1.5 1.5M159.1 75.4a2.9 2.9 0 0 1 2 0M162 75.9l1.4 1.5M164 78.3l.8 1.9M81.7 81.9v1M81.7 83.9v6"/>
<path d="M81.7 91v.9M81.7 93v6M122.6 81.7v21.1M154.7 84.2v2.1M154.8 87.3l.4 2M155.1 81.2l-.3 2M155.4 90.3l.9 1.9M156.8 93.1l1.5 1.5M159.2 95v.1a3.2 3.2 0 0 0 2-.1M163.5 93.1l-1.4 1.5M164.9 90.3l-.8 1.9M165.1 81.1l.3 2.1"/>
<path d="M165.5 87.3l-.4 2M165.5 84.2v2.1M49.1 115.9h6.7l22.7 8.3M53.3 105.1h4.2M58.5 105.1h1M60.5 105.1h6M66.8 106.3l-11 4.1h-6.7M67.5 105.1h1.1M69.6 105.1h6M76.6 105.1h1M78.6 105.1h6.1M81.7 100v1"/>
<path d="M81.7 102v6.1M81.7 109.1v1M81.7 111.1v6M81.7 118.2v.9M85.7 105.1h1M87.7 105.1h6M94.7 105.1h1.1M96.8 105.1h6M103.8 105.1h1M105.8 105.1h4.2M120.6 102.8h4v4.6h-4zM122.6 107.4v21"/>
<path d="M26.1 126.9h20.5v4.8h-20.5zM26.1 131.7h.1M27.9 128.9a2.42 2.42 0 0 1 2.6-.6 2.42 2.42 0 0 1 1.6 2.2h-4.8l.2-1zM33.3 126.9v4.8M34.5 140h20.4v4.8h-20.4zM41.7 140v4.8M42 126.9v4.8M46.6 131.7h6.7M50.4 140v4.8M54.9 133.4v6.6M81.7 120.2v6M81.7 127.2v1"/>
<path d="M81.7 129.2v4.2M110 131.7h14.3M157.1 133.4v8.4M161.8 133.4v2M161.8 136.4v2.1M161.8 139.5v2M163 133.4v26M34.5 144.8h.1M36.3 142a2.42 2.42 0 0 1 2.6-.6 2.42 2.42 0 0 1 1.6 2.2h-4.8l.2-1zM48.2 155.8h3.4M54.9 154.1v20.1M59.8 154.1v20.5"/>
<path d="M61.9 160v21.2M63.1 155.8h3.4M101.4 155.2h32.2v4.8h-32.2zM101.4 160h.1M101.4 160v21.2M102.6 157.6h3.6M104.4 155.7v3.7M107.4 155.2v4.8M116.4 158.5v-2l.8 2 .7-2v2M120.2 155.2v4.8M124.7 155.2v4.8M129.4 155.2v4.8"/>
<path d="M138 141.8h19.1v4.9h-19.1zM138 146.7h.1M141.2 142.4l-2 3.6M142.7 142.4l-2.1 3.6M143.9 141.8v4.9M150.4 140.1h3.4M152.6 141.8v4.9M153.9 155.5h4.6v4.9h-4.6zM155.1 151.9h3.4M158.5 157.8h2.3M160.8 157.8l2.2-1.3v2.6zM161.8 142.5v2"/>
<path d="M161.8 145.5v2M161.8 148.5v2.1M161.8 151.6v2M166.4 151.9h4.5M166.4 140.1h3.4M170.9 149.5h20.5v4.8h-20.5zM170.9 154.3h.1M173 151.3a2.41 2.41 0 0 1 2.6-.4 2.41 2.41 0 0 1 1.4 2.2h-4.9l.3-1zM178.2 149.5v4.8M186.9 149.5v4.8M39 178.4h14.7M40.7 171.7v3.3"/>
<path d="M48.2 165.9h3.4M56.2 164.2v11.3M57.6 175.9l-.2 .4v.8h-1.2v1.3h-.8l-.5 .1M59.5 165.9h3.4M59.6 175.9l.1 .4M59.8 176.3v4.4h-4.4l-.5-.1M65.3 161.6h12.5M65.4 175.9l.2 .4v2.8a1.07 1.07 0 0 1-1.1 1.1 1.07 1.07 0 0 1-1-1.1v-2.8l.2-.4M67.8 176.3v2.8M67.9 175.9l-.1 .4M69.7 175.9l.2 .4v2.8a1.06 1.06 0 0 1-1.1 1.1 1.06 1.06 0 0 1-1-1.1M72.2 175.9l-.2 .4v2.8a1.07 1.07 0 0 0 1.1 1.1 1.07 1.07 0 0 0 1.1-1.1v-2.8l-.2-.4"/>
<path d="M76.5 175.9l-.2 .4v2.8a1.07 1.07 0 0 0 1.1 1.1 1.07 1.07 0 0 0 1-1.1v-2.8l-.1-.4M80.8 175.9l-.2 .4v2.8M81.7 174.2v4.2M81.7 179.5v1M82.5 175.9l.2 .4v2.8a1.06 1.06 0 0 1-1 1.1 1.06 1.06 0 0 1-1.1-1.1M85 175.9l-.1 .4v2.8a1.07 1.07 0 0 0 1 1.1 1.07 1.07 0 0 0 1.1-1.1v-2.8l-.2-.4M85.5 161.6h12.5M89.3 175.9l-.2 .4v2.8a1.06 1.06 0 0 0 1.1 1.1 1.06 1.06 0 0 0 1-1.1M91.1 175.9l.2 .4v2.8M93.6 175.9l-.2 .4v2.8a1.07 1.07 0 0 0 1.1 1.1 1.07 1.07 0 0 0 1-1.1v-2.8l-.1-.4M99.6 175.9l.2 .4v2.8a1.07 1.07 0 0 1-1 1.1 1.07 1.07 0 0 1-1.1-1.1v-2.8l.2-.4M103.7 175.9l-.2 .4v4.4h4.4"/>
<path d="M105.7 175.9l.2 .4v.8h1.2v1.3h.8l.5 .1M118.4 178h32.2v4.9h-32.2zM121.4 178.6v3.7M124.5 178v4.9M137.2 178v4.9M141.7 178v4.9M146.4 178v4.9M153.9 160.4h.1M39 180.7h14.7M40.7 184.1v3.4h-3.4M54.9 193.2l.5-.2h2.7a1.07 1.07 0 0 1 1.1 1.1 1.07 1.07 0 0 1-1.1 1h-2.7l-.5-.1M54.9 197.4l.5-.1h2.7a1.07 1.07 0 0 1 1.1 1 1.07 1.07 0 0 1-1.1 1.1h-2.7l-.5-.2"/>
<path d="M55.4 184.5l-.5 .1M55.4 188.7l-.5 .2M55.4 184.4h2.7M55.4 188.7h2.7M58.1 184.5a1.06 1.06 0 0 1 1.1 1 1.06 1.06 0 0 1-1.1 1.1h-2.7l-.5-.2M58.1 188.7a1.06 1.06 0 0 1 1.1 1.1 1.06 1.06 0 0 1-1.1 1.1h-2.7l-.5-.2M81.7 181.5v6M81.7 188.5v1M81.7 190.5v6.1M81.7 197.6v1M81.7 199.6v6M103.1 182.9h15.3"/>
<path d="M105.2 184.5a1.06 1.06 0 0 0-1.1 1 1.06 1.06 0 0 0 1.1 1.1h2.7l.5-.2M105.2 188.7a1.06 1.06 0 0 0-1.1 1.1 1.06 1.06 0 0 0 1.1 1.1h2.7l.5-.2M105.2 184.4h2.7M105.2 188.7h2.7M108 184.5l.4 .1M108 188.7l.4 .2M108.4 180.5l-.5 .2M108.4 193.2l-.4-.2h-2.8a1.07 1.07 0 0 0-1.1 1.1 1.07 1.07 0 0 0 1.1 1h2.7l.5-.1M108.4 197.4l-.4-.1h-2.8a1.07 1.07 0 0 0-1.1 1 1.07 1.07 0 0 0 1.1 1.1h2.7l.5-.2M116.7 186.2v13.3M118.4 182.9h.1M119.6 180.4h3.7"/>
<path d="M133.4 181.4v-1.9l.8 1.9 .7-1.9v1.9M53.3 202.6h4.2M54.9 218.8l.5-.1h2.7a1.07 1.07 0 0 1 1.1 1 1.07 1.07 0 0 1-1.1 1.1h-2.7l-.5-.2M54.9 214.5l.5-.1h2.7a1.07 1.07 0 0 1 1.1 1 1.07 1.07 0 0 1-1.1 1.1h-2.7l-.5-.2M54.9 210.3l.5-.2h2.7a1.06 1.06 0 0 1 1.1 1.1 1.06 1.06 0 0 1-1.1 1M54.9 206l.5-.2h2.7a1.06 1.06 0 0 1 1.1 1.1 1.06 1.06 0 0 1-1.1 1M54.9 201.7l.5-.2h2.7a1.07 1.07 0 0 1 1.1 1.1 1.07 1.07 0 0 1-1.1 1.1h-2.7l-.5-.2M54.9 212.1l.5 .1h2.7M54.9 207.8l.5 .2h2.7M54.9 216.4l2.7 2.6M54.9 212.6l1.3 1.2M55.2 205.3l4.7 4.7"/>
<path d="M55.7 209.6h.1M56.3 202.6l2.2 2.3M56.6 210.5l4.7 4.7M57.1 214.8h.1M58 215.7l4.8 4.7M58.5 202.6h1M58.5 220h.1M59.5 205.8h.1M60 202.6l3.7 3.7M60.4 206.7l4.7 4.8M60.5 202.6h6M60.9 211h.1"/>
<path d="M61.8 211.9l4.7 4.8M61.9 215.7a2.13 2.13 0 0 1 0 3.7M61.9 215.7v-32.8h39.5v39.5h-39.5v-3M62.3 216.2h.1M63.2 217.1l4.8 4.7M64.2 203l4.7 4.7M64.6 207.2h.1M65.6 208.2l4.7 4.7M66.1 212.4h.1M67 213.3l4.7 4.8M67.5 217.6h.1M67.5 202.6h1.1"/>
<path d="M68.4 218.5l4.8 4.8M68.4 203.4h.1M69.4 204.4l4.7 4.7M69.6 202.6h6M69.8 208.6h.1M70.8 209.6l4.7 4.7M71.3 213.8h.1M71.4 202.6l1.3 1.3M72.2 214.8l4.7 4.7M72.7 219h.1M73.6 220l4.7 4.7M73.6 204.9h.1"/>
<path d="M74.6 205.8l4.7 4.7M75 210h.1M75.2 202.6l2.7 2.7M76 211l4.7 4.7M76.5 215.2h.1M76.6 202.6h1M77.4 216.2l4.3 4.2M78.6 202.6h6.1M78.8 206.3h.1M79 202.6l2.7 2.7M79.8 207.2l1.9 1.9M80.2 211.5h.1"/>
<path d="M81.2 212.4l.5 .5M81.7 216.7h.1M81.7 206.7v1M81.7 208.7v6M81.7 215.7v1M81.7 217.7v6.1M85.7 202.6h1M87.7 202.6h6M94.7 202.6h1.1M96.8 202.6h6M103.8 202.6h1M105.2 201.6a1.06 1.06 0 0 0-1.1 1 1.06 1.06 0 0 0 1.1 1.1h2.7l.5-.2"/>
<path d="M105.2 201.5h2.8l.4 .2M105.8 202.6h4.2M108.4 212.1l-.5 .1h-2.7M108.4 207.8l-.5 .2h-2.7M108.4 218.8l-.5-.1h-2.7a1.07 1.07 0 0 0-1.1 1 1.07 1.07 0 0 0 1.1 1.1h2.7l.5-.2M108.4 214.5l-.5-.1h-2.7a1.07 1.07 0 0 0-1.1 1 1.07 1.07 0 0 0 1.1 1.1h2.7l.5-.2M108.4 210.3l-.5-.2h-2.7a1.06 1.06 0 0 0-1.1 1.1 1.06 1.06 0 0 0 1.1 1M108.4 206l-.5-.2h-2.7a1.06 1.06 0 0 0-1.1 1.1 1.06 1.06 0 0 0 1.1 1M116.7 205.7v13.3M122.6 215.7v3.3M48.2 237.7h3.4M54 223.8l-9.5 3.2h-2.8"/>
<path d="M54.9 224.7l.5-.2h4.4v4.4M54.9 226.7l.5 .2h.8v1.2h1.2v.8l.2 .4M54.9 227.7l.3 .3M54.9 220.2l4.1 4M54.9 231v8.4M55.7 224.7l4.6 4.6M56.2 228.9h.1M59.2 221.4v18M59.5 220.9l4.7 4.7M59.7 228.9l-.1 .4M59.9 225.1h.1M60.9 226.1l3.2 3.2"/>
<path d="M62.6 237.7h3.3M63.7 221.4h.1M64.6 222.3l4.8 4.7M65.1 226.6h.1M65.4 229.3l.2-.4v-2.8a1.07 1.07 0 0 0-1.1-1 1.07 1.07 0 0 0-1 1v2.8l.2 .4M66.1 227.5l1.8 1.8M67.8 226.1v2.8M67.8 226.1a1.06 1.06 0 0 1 1-1 1.06 1.06 0 0 1 1.1 1v2.8l-.2 .4M67.8 228.9l.1 .4M68.9 222.8h.1M69.9 223.7l4.7 4.8M70.3 228h.1"/>
<path d="M71.3 228.9l.4 .4M74 229.3l.2-.4v-2.8a1.07 1.07 0 0 0-1.1-1 1.07 1.07 0 0 0-1.1 1v2.8l.2 .4M74.1 224.2h.1M75 225.1l4.2 4.2M77.4 231v5.6M77.4 237.6v1M77.4 239.6v5.7M77.9 220.4h.1M78.3 229.3l.1-.4v-2.8a1.07 1.07 0 0 0-1-1 1.07 1.07 0 0 0-1.1 1v2.8l.2 .4M78.8 221.4l2.9 2.8M79.3 225.6h.1M80.2 226.6l1.5 1.4"/>
<path d="M80.6 226.1v2.8l.2 .4M80.6 226.1a1.06 1.06 0 0 1 1.1-1 1.06 1.06 0 0 1 1 1v2.8l-.2 .4M81.7 237.6v1M81.7 239.6v5.7M81.7 224.8v1M81.7 226.8v9.8M86.8 229.3l.2-.4v-2.8a1.07 1.07 0 0 0-1.1-1 1.07 1.07 0 0 0-1 1v2.8l.1 .4M91 237.7h3.3M91.2 226.1a1.06 1.06 0 0 0-1-1 1.06 1.06 0 0 0-1.1 1v2.8l.2 .4M91.3 226.1v2.8l-.2 .4M95.4 229.3l.1-.4v-2.8a1.07 1.07 0 0 0-1-1 1.07 1.07 0 0 0-1.1 1v2.8l.2 .4M97.7 231v8.4"/>
<path d="M97.9 229.3l-.2-.4v-2.8a1.07 1.07 0 0 1 1.1-1 1.07 1.07 0 0 1 1 1v2.8l-.2 .4M99.8 231v8.4M100.4 225h23.9M103.1 222.4h21.2M103.2 237.7h3.3M108.4 226.7l-.5 .2h-.8v1.2h-1.2v.8l-.2 .4M108.4 224.7l-.4-.2h-4.5v4.4l.2 .4M122.6 228.4v3.4h-3.3M66.9 241.3h3.8v4.6h-3.8zM70.7 243.6h3.3M85 243.6h3.4M109.9 244.9h3.6"/>
<path d="M111.7 243.1v3.6M114.7 240.1v4.8h17.3v4.8h-23.4v-9.6h33.2v4.8h-27.1v4.8M123.7 248.2v-1.9l.7 1.9 .7-1.9v1.9M124.6 243.4v-1.9l.7 1.9 .8-1.9v1.9M127.4 244.9v4.8M128.3 240.1v4.8M132.9 240.1v4.8M137.6 240.1v4.8"/>
<circle cx="104.4" cy="157.6" r="1.21"/>
<circle cx="117.1" cy="157.6" r="1.8"/>
<circle cx="121.4" cy="180.4" r="1.21"/>
<circle cx="134.2" cy="180.4" r="1.8"/>
<circle cx="111.7" cy="244.9" r="1.21"/>
<circle cx="124.4" cy="247.3" r="1.8"/>
<circle cx="125.3" cy="242.5" r="1.8"/>
</g>
<g fill="#000">
<path d="M54.9 64.1l3.4-.6v1.1zM105 63.5l3.4 .6-3.4 .5zM108.4 62.8l2.2 1.3-2.2 1.3zM122.6 76.1l1.3 2.3h-2.6zM157.3 72.6l1-.5 1.1 3.2zM58.2 81.7l2.5 2.3-3.1-1.4zM122.6 78.4l.6 3.3h-1.2zM66.6 105.7l3.3-.6-2.9 1.7zM78.7 123.6l3 1.7-3.4-.6zM122 128.4h1.2l-.6 3.3zM153.8 139.6l3.3 .5-3.3 .6zM163 140.1l3.4-.5v1.1z"/>
<path d="M51.6 155.2l3.3 .6-3.3 .5zM59.8 155.8l3.3-.6v1.1zM158.5 151.3l3.3 .6-3.3 .5zM160.8 157.8l2.2-1.3v2.6zM163 151.9l3.4-.6v1.1zM40.1 175h1.2l-.6 3.4zM51.6 165.3l3.3 .6-3.3 .5zM56.2 165.9l3.3-.6v1.1zM61.9 161.6l3.4-.5v1.1zM98 161.1l3.4 .5-3.4 .6zM40.7 180.7l.6 3.4h-1.2zM116.7 182.9l.6 3.3h-1.1z"/>
<path d="M116.2 219h1.1l-.6 3.4zM122 219h1.2l-.6 3.4zM51.6 237.2l3.3 .5-3.3 .6zM53.8 223.3l3.3-.5-3 1.5zM59.2 237.7l3.4-.5v1.1zM94.3 237.2l3.4 .5-3.4 .6zM99.8 237.7l3.4-.5v1.1zM122.6 225l.6 3.4h-1.2zM74 243l3.4 .6-3.4 .5zM81.7 243.6l3.3-.6v1.1z"/>
</g>
<path d="M21.2 45.8h173.4M21.2 55.9h173.4M21.3 45.7v10.2M194.6 45.7v10.2" fill="none" stroke="#000" stroke-width=".2"/>
<g font-size="4.2">
<text x="21.6" y="38">36-Lead Ultra Thin Plastic Quad Flat, No Lead Package (SCX) - 5x5 mm Body [UQFN]</text>
<text x="21.6" y="42.8">With Corner Anchors</text>
<text x="71.5" y="145.8">TOP VIEW</text>
<text x="149.3" y="170.8">SIDE VIEW</text>
<text x="66.8" y="252">BOTTOM VIEW</text>
</g>
<g font-size="3.4">
<text x="23.8" y="49.8">Note:</text>
<text x="37.3" y="49.8">For the most current package drawings, please see the Microchip Packaging Specification located at</text>
<text x="37.3" y="53.6">http://www.microchip.com/packaging</text>
<text x="80.4" y="65.3">D</text>
<text x="114.2" y="65.3">A</text>
<text x="143.7" y="69.2">SEE</text>
<text x="30.4" y="75.9">NOTE 1</text>
<text x="121.5" y="72.6">B</text>
<text x="135.2" y="73.2">DETAIL A</text>
<text x="121.5" y="106.3">E</text>
<text x="29.9" y="111.7">(DATUM B)</text>
<text x="30" y="117.1">(DATUM A)</text>
<text x="26.2" y="126.1">2X</text>
<text x="34.4" y="130.5">0.10</text>
<text x="43.1" y="130.5">C</text>
<text x="34.6" y="139.1">2X</text>
<text x="42.8" y="143.6">0.10</text>
<text x="51.4" y="143.6">C</text>
<text x="171.6" y="141.4">A</text>
<text x="145" y="145.4">0.10</text>
<text x="153.6" y="145.4">C</text>
<text x="171.1" y="148.7">36X</text>
<text x="179.2" y="153.1">0.08</text>
<text x="187.9" y="153.1">C</text>
<text x="37.7" y="156.6">(0.45)</text>
<text x="108.5" y="158.8">0.10</text>
<text x="121.2" y="158.8">C</text>
<text x="125.9" y="158.8">A</text>
<text x="130.3" y="158.8">B</text>
<text x="154.9" y="159.2">C</text>
<text x="165.5" y="158.9">SEATING</text>
<text x="37.7" y="166.7">(0.12)</text>
<text x="79.5" y="162.9">D2</text>
<text x="165.5" y="162.8">PLANE</text>
<text x="125.5" y="181.7">0.10</text>
<text x="138.2" y="181.7">C</text>
<text x="142.9" y="181.7">A</text>
<text x="147.4" y="181.7">B</text>
<text x="26.8" y="188.3">(0.22)</text>
<text x="114.6" y="203.8">E2</text>
<text x="28.2" y="228.2">NOTE 1</text>
<text x="115.1" y="233">K</text>
<text x="44.6" y="238.9">L</text>
<text x="108" y="238.9">16X b</text>
<text x="67.9" y="244.8">e</text>
<text x="115.8" y="243.7">0..07</text>
<text x="129.4" y="243.7">C</text>
<text x="134.1" y="243.7">A</text>
<text x="138.5" y="243.7">B</text>
<text x="115.8" y="248.5">0.05</text>
<text x="128.4" y="248.5">C</text>
</g>
<text font-size="3.1" x="21.9" y="268.4">© 2021 Microchip Technology Inc.</text>
<g font-size="3">
<text x="63.5" y="76.5">N</text>
<text x="51.6" y="89.1">1</text>
<text x="51.6" y="93.3">2</text>
<text x="51.6" y="216.5">2</text>
<text x="51.6" y="220.7">1</text>
<text x="63.5" y="233.4">N</text>
<text x="101.8" y="258.1">Microchip Technology Drawing C04-436–SCX Rev D Sheet 1 of 2</text>
</g>
</svg>
